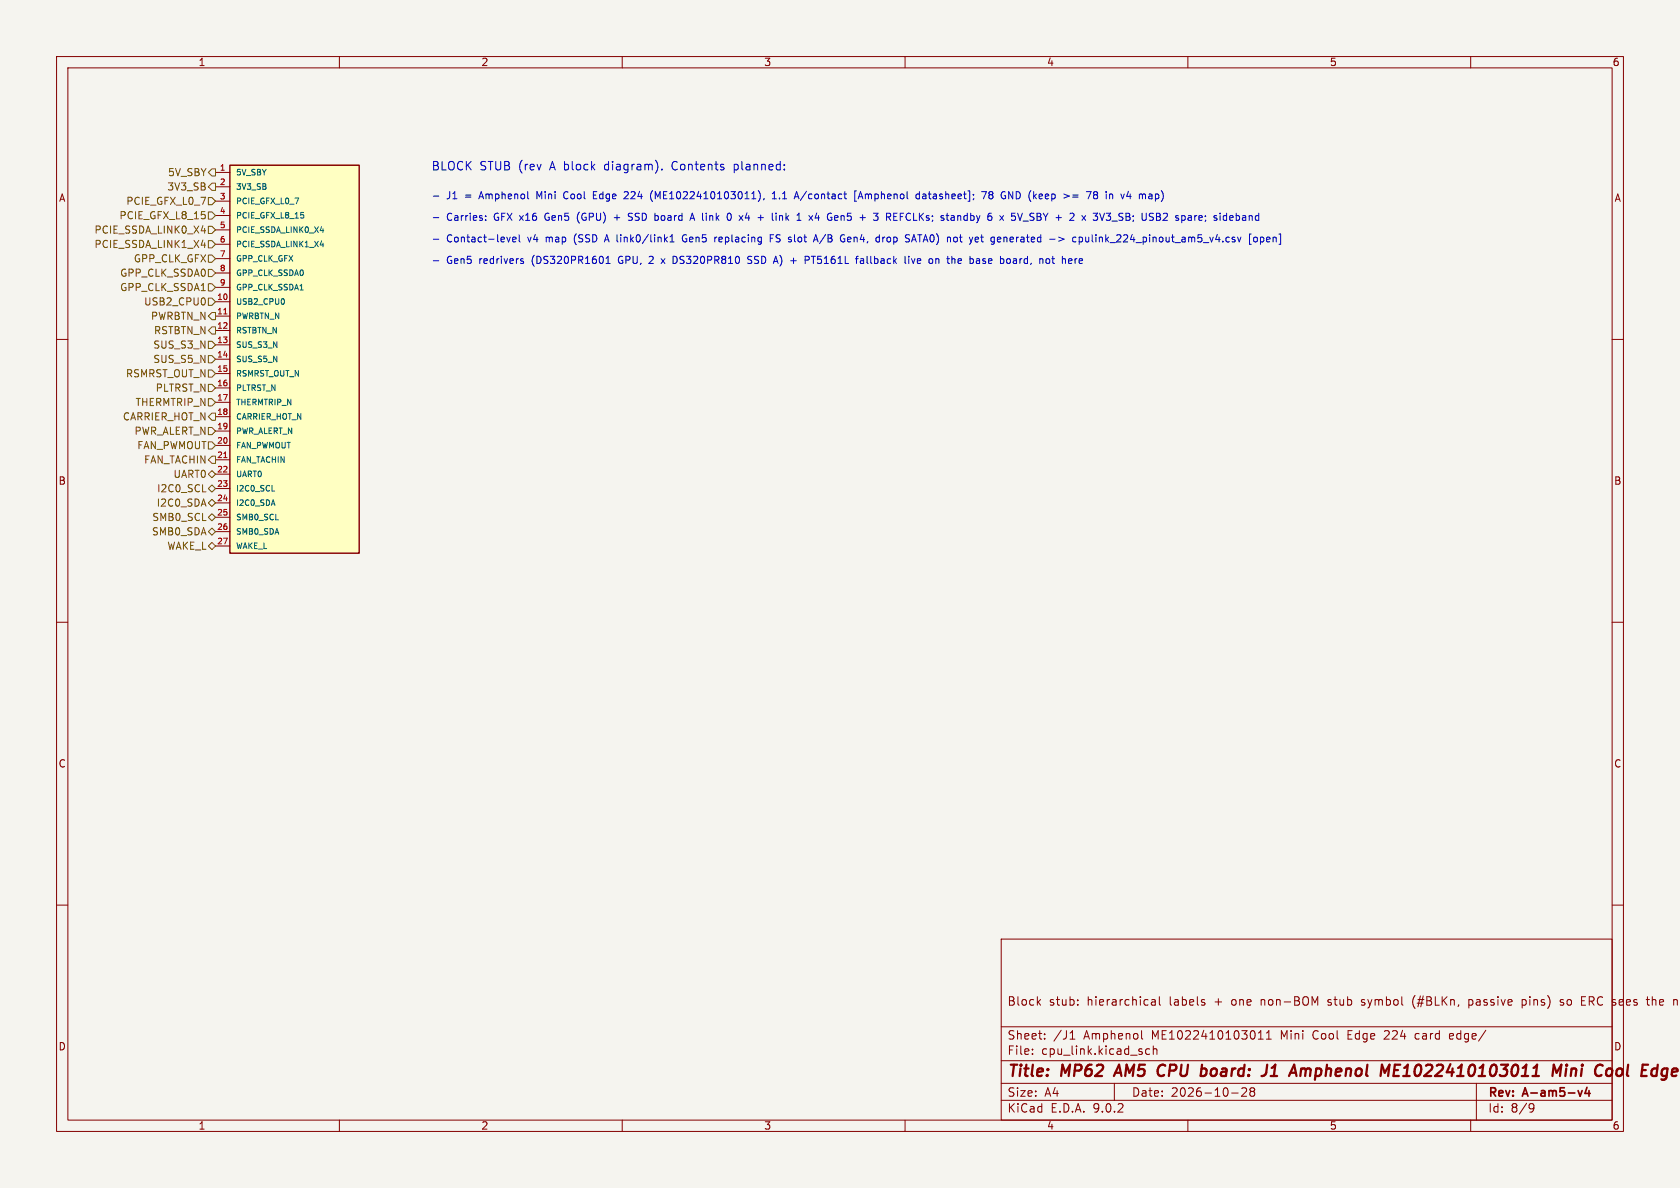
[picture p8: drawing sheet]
<svg xmlns="http://www.w3.org/2000/svg" width="297mm" height="210mm" viewBox="0 0 297 210" stroke-linecap="round" stroke-linejoin="round" font-family="sans-serif">
<path d="M0 0h297v210h-297z" fill="#f5f4ef" stroke="#f5f4ef" stroke-width=".18"/>
<g fill="none" stroke="#840000" stroke-width=".18">
<path d="M10 10h277v190h-277zM12 12h273v186h-273zM60 10v2M110 10v2M160 10v2M210 10v2M260 10v2M10 60h2M285 60h2M10 110h2M285 110h2M10 160h2"/>
<path d="M177 166h108v32h-108zM183.5 177.1l.5 .6M184 176.7l-.6 .6M190.5 177.6v.1M190.5 176.8v.1M203.6 176.8h.6v.9M204.2 177.1h-.5a.29 .29 0 0 0-.2 .3 .29 .29 0 0 0 .2 .3l.5-.1M205 176.2v1.3l.2 .2M213 177.3v.3M234.7 177.6l.2 .1M234.8 176.8v.3M240.7 177.6l.4 .1"/>
<path d="M240.9 176.7l-.2 .2 .2 .3M250.2 176a1.72 1.72 0 0 0 0 2.3M259.7 176.8h.5M259.7 177.6h.5M259.7 176.7v1.5M269.1 176.8l.4-.1 .3 .3M269.1 176.7v1.5M269.8 177.4l-.3 .3-.4-.1M276.4 176.8l-.4-.1-.2 .2 .1 .2 .5 .2v.3h-.6M279.6 177.7h.7M279.6 176.2h.7M285 160h2"/>
<path d="M292.1 176.2v1.5M292.5 176.7l-.4 .1M60 198v2M110 198v2M160 198v2M177 194.5h108M177 191.5h108M177 187.5h108M177 181.5h108M182.5 186.3v.1M182.5 185.5v.1M184.7 183.6v.1"/>
<path d="M184.7 182.8v.1M189.2 183.7h.8M189.3 182.6l.3-.4v1.5M197 191.5v3M201.8 182.2v1.3l.2 .2M203.2 185.5l-.4-.1-.3 .3v.4l.2 .2h.5M203.9 185.5l.2-.1 .4 .1v.9M203.9 184.9v1.5M210 198v2M217.7 193.2h1.2M219.5 192.4l.6-.1 .2 .1 .1 .3-.9 1.1h.9M221.2 192.9l-.2-.2 .2-.4 .5 .1 .1 .2-.3 .3"/>
<path d="M221.2 192.9l-.2 .3v.5l.2 .1 .5-.1 .1-.2-.1-.4-.2-.2M221.2 192.9h.3M222.5 183.7h.8M222.5 182.6l.4-.4v1.5M223.9 183.7h.8M223.9 182.6l.4-.4v1.5M244.8 182.3h-.1M245.5 182.8l-.8 .9h.9M250.5 182.7l-.3 .3v.4l.3 .3M256.7 182.7h-.2l-.3 .2 .1 .7 .4 .1M257 183.1l-.8 .1M260 198v2"/>
<path d="M261 191.5v6.5M270.6 195.1l.5 .1a.99 .99 0 0 1-.4 1.4h-.2M271.2 195.7l-.3 .3h-.3"/>
</g>
<path d="M279.7 192.8l-.4 1M280.6 192.2l-.4 1.1h.9M280.9 192.8v1" fill="none" stroke="#840000" stroke-width=".3"/>
<g fill="none" stroke="#840000" stroke-width=".4">
<path d="M197.8 188.2l-.9 2M204.9 190.1l.3 .1 .5-.1M205.6 188.2l-.4 .1-.3 .2M224.6 190.2h1.2M224.8 188.8l.7-.6-.3 2M230.3 188.9l.5 .1 .1 .2M230.9 189.2l-.2 1M231.5 188.9l-.5 .1-.1 .2M246.3 190.2h1M246.5 189.2h.6M246.6 188.2h1M248.1 190.2h1.1"/>
<path d="M274.4 190.2l.3-2 .5 1.4 .8-1.4-.2 2M276.9 188.9l-.2 1.3M277 188.2v.2M277 188.2l-.1 .1 .1 .1M277 188.2l.1 .1-.1 .1M277.8 189.1a.49 .49 0 0 1 .9 .1l-.2 1M277.8 188.9l-.1 1.3M287.8 188.2l-.2 1.7 .3 .3M295.7 189l.6-.1 .2 .1 .1 .4-1 .1M296.4 190.1l-.6 .1"/>
</g>
<path d="M40.6 29.2h22.9v68.6h-22.9z" fill="#ffffc2"/>
<path d="M40.6 29.2h22.9v68.6h-22.9z" fill="none" stroke="#840000" stroke-width=".25"/>
<g fill="none" stroke="#840000" stroke-width=".18">
<path d="M38.1 30.5h2.5M38.1 33h2.5M38.1 35.6h2.5M38.1 38.1h2.5M38.1 40.6h2.5M38.1 43.2h2.5M38.1 45.7h2.5M38.1 48.3h2.5M38.1 50.8h2.5M38.1 53.3h2.5M38.1 55.9h2.5M38.1 58.4h2.5"/>
<path d="M38.1 61h2.5M38.1 63.5h2.5M38.1 66h2.5M38.1 68.6h2.5M38.1 71.1h2.5M38.1 73.7h2.5M38.1 76.2h2.5M38.1 78.7h2.5M38.1 81.3h2.5M38.1 83.8h2.5M38.1 86.4h2.5M38.1 88.9h2.5"/>
<path d="M38.1 91.4h2.5M38.1 94h2.5M38.1 96.5h2.5"/>
</g>
<path d="M53.2 37.6h.5M53.6 38l.1 .1-.1 .4M50.2 52.9l.1 .3-.1 .5M56.6 40.8h.6M56.6 43.3h.6M57.1 40.4v.7M57.1 43v.6M48.1 86.8h.5" fill="none" stroke="#006464" stroke-width=".18"/>
<path d="M39.6 55.5h.5M39.6 80.9h.5" fill="none" stroke="#a90000" stroke-width=".18"/>
<g fill="none" stroke="#725600" stroke-width=".18">
<path d="M35.6 37.4h.6M36.2 38l.1 .1-.1 .5M36.8 34.9h.7l.6 .7-.6 .6h-.7zM36.8 37.5h.7l.6 .6-.6 .6h-.7zM37.5 32.4h.6v1.3h-.6l-.7-.7zM37.5 29.8h.6v1.3h-.6l-.7-.6zM35.6 40.8h.8M35.6 43.3h.8M36.2 40.4v.8M36.2 42.9v.9M36.2 52.9v.8M36.8 40h.7l.6 .6-.6 .7h-.7z"/>
<path d="M36.8 42.5h.7l.6 .7-.6 .6h-.7zM36.8 45.1h.7l.6 .6-.6 .7h-.7zM36.8 47.6h.7l.6 .7-.6 .6h-.7zM36.8 50.2h.7l.6 .6-.6 .6h-.7zM36.8 52.7h.7l.6 .6-.6 .7h-.7zM37.5 55.2h.6v1.3h-.6l-.7-.6zM37.5 57.8h.6v1.3h-.6l-.7-.7zM36.8 78.1h.7l.6 .6-.6 .7h-.7zM36.8 75.6h.7l.6 .6-.6 .6h-.7zM36.8 70.5h.7l.6 .6-.6 .7h-.7zM36.8 67.9h.7l.6 .7-.6 .6h-.7zM36.8 65.4h.7l.6 .6-.6 .7h-.7z"/>
<path d="M36.8 60.3h.7l.6 .7-.6 .6h-.7zM36.8 62.9h.7l.6 .6-.6 .6h-.7zM37.5 73h.6v1.3h-.6l-.7-.6zM35.8 86.9h.6M36.8 96.5l.7-.6 .6 .6-.6 .7zM36.8 94l.7-.7 .6 .7-.6 .6zM36.8 91.4l.7-.6 .6 .6-.6 .7zM36.8 88.9l.7-.6 .6 .6-.6 .6zM36.8 86.4l.7-.7 .6 .7-.6 .6zM36.8 83.8l.7-.6 .6 .6-.6 .7zM37.5 80.6h.6v1.3h-.6l-.7-.6z"/>
</g>
<g fill="none" stroke="#0000c2" stroke-width=".18">
<path d="M76.6 34.7h1M76.6 38.5h1M85.9 38.8v.2M85.9 38.2v.1M99.9 33.9l-.3 .5 .3 .7M102.2 37.9l-.1 .5 .1 .7M104.9 34.5h.4M105.5 33.9h-.6v1.2h.6M108.6 38.5h1M111 33.9h-.5l-.2 .1M111 34.4l-.7 .7h.8M111.1 38.9h.6"/>
<path d="M111.8 37.7h-.5l-.2 .2 .1 .3 .5 .2M115.4 33.7a1.46 1.46 0 0 0 0 1.9M117 29.9v.1M122 39l.4-1.3 .4 1.3M122.1 38.6h.6M129.1 37.7l.2 .5-.2 .7M129.8 29v1.5M129.8 30h.1M129.9 29l-.1 .1M132.1 37.6l-.3 .9h.7M134.1 33.7a1.46 1.46 0 0 1 0 1.9M135.1 35.1l-.1 .2"/>
<path d="M136.5 35.1h.8M136.5 34.2l.4-.3v1.2M137.8 38.2l.2-.1 .3 .1v.8M140.4 35.1l.4-1.2 .5 1.2M140.5 34.8h.6M142.6 33.8l-1.1 1.6M143 38.1l.7 .9M143.7 38.1l-.7 .9M144.1 38.5h.8M148.7 38.1v.9M148.9 38.1l-.2 .1M151.4 33.8h-.3v1.8h.3"/>
<path d="M151.7 35.1l.4-1.2 .5 1.2M151.8 34.8h.6M154.4 38.8l.6 .2M154.4 37.7h.8M156.7 37.7h.5l.3 .2M157 38.4l.5 .6M157.5 38.1l-.3 .3h-.5M159.2 37.7h.6M159.2 38.3h.4M162.5 34.4l-.3-.1-.3 .2 .2 .6h.4M162.5 33.9v1.2M163.5 34.3l-.4 .1"/>
<path d="M163.6 34.7h-.3l-.2 .1v.3h.5M169.3 38.1v.9M169.8 38.2l-.3-.1-.2 .1M173.5 33.9h.9l-.6 1.2M175.1 34.4l-.3 .3 .1 .3 .2 .1h.3M175.1 34.4h.2M175.3 34.4l.1 .1M175.4 33.9h-.3l-.2 .1-.1 .2 .3 .2M175.4 34.4h-.1M176.8 38.1l.6 .9M177.4 38.1l-.6 .9M178.3 33.9l.7 1.2"/>
<path d="M179.9 37.7l.4 1.3 .4-1.3M182.6 38.4l.2 .2M182.6 37.7h.2M182.8 38.7l-.2 .3M189.6 34.5h1M189.6 34.8h1M193.3 38.8l.5 .2M193.3 37.7h.7M193.4 33.9h.4l.2 .1v.2l-.2 .2M193.4 34.4h.2M193.6 34.4h.2M193.6 34.4l-.2 .1"/>
<path d="M193.8 34.4l.2 .3v.3l-.2 .1h-.4M195.6 38.8l.5 .2M195.6 37.7h.7M197.8 38.9l.5 .1M197.9 38.2l.4 .2M198.2 34.3l.3 .8M198.3 37.7h-.4M204.3 35.1h.3M204.3 34.3v1.3M204.6 34.3l-.3 .1M205.8 37.7h.5l.1 .3-.8 1h.8M212.5 38.2l.1 .2-.7 .1"/>
<path d="M218.9 38.1l.2 .3v.3l-.2 .3M220.1 38.1l-.4 .1M220.1 38.5h-.3l-.2 .2 .1 .2 .4 .1M76.6 42.3h1M76.6 46.1h1M89.6 41.9l.3 .9 .3-.9M90.6 42.3l.6-.1v-.2l-.4-.1-.2 .2 .1 .6h.5M91.8 41.5v1.1l.2 .2M92.2 46.2h.3l.1 .2-.2 .2h-.3M92.2 45.7l.3 .1M107 42.4h.6M107.1 46.6h.8"/>
<path d="M107.1 45.7l.4-.4v1.3M107.3 41.5l-.5 1.3M114.9 45.3l-.1 .1M115.4 45.9l-.7 .7h.8M116.9 45.7l.6 .9M117.5 45.7l-.6 .9M117.6 42.3l.4 .5M118 41.9l-.5 .5M118.5 42.8h.7M118.5 41.9l.3-.4v1.3M119.3 45.3l.3 .2M119.6 46.4l-.3 .2"/>
<path d="M121.2 42.2h.2M121.2 41.5a.61 .61 0 0 0-.6 .7 .61 .61 0 0 0 .8 .5M126.7 41.9l-.2 .1M127.2 42v.7M127.7 42.2l-.6 .1M132.9 45.4l-.5-.1-.2 .1v.4l.6 .2 .1 .3-.2 .3-.5-.1M136.2 42.1h.4M136.8 41.5h-.6v1.3M139.8 46.1h1M143 45.4v.5M143.4 45.3h.8M143.9 42.4h.6"/>
<path d="M144.2 41.5l.4 1.3M146 41.4l-1.1 1.7M149.1 42.2h.3v.4l-.3 .2M149.2 41.5l.1 .1M150.3 41.9h-.3l-.2 .2 .1 .6 .4 .1M150.4 42.2l-.6 .1M152.1 45.8h.5l.1 .8M152.7 46l-.4 .1-.2 .2 .2 .3 .4-.1M156.1 41.9v.9M156.4 41.9l-.3 .3M160.1 46.5l.1 .1M160.7 45.3v.1"/>
<path d="M160.7 45.7v.9M161.1 42.8l.5-1.3 .4 1.3M161.1 45.7l.3 .9 .4-.9M161.3 42.4h.6M165.4 45.9l.2-.2 .3 .1 .1 .8M165.4 45.7v.9M169.6 41.9h.5M169.8 45.7h-.2l-.2 .2v.6l.4 .1M170 46l-.6 .2M173.4 41.9h.4M173.5 41.5v1.1l.3 .2M173.7 46.5l.1 .1"/>
<path d="M173.9 45.7l-.2 .2 .2 .3M177.5 41.9v.9M177.8 41.9l-.3 .1M179.5 45.7l-.3 .1M179.6 46.1h-.3l-.2 .2 .1 .2 .4 .1M185.3 45.7l.3 .3v.3l-.3 .3M185.9 45.7h.5M186.1 45.3v1.1l.3 .2M187.2 41.9l.9 .4-.9 .3M190.4 45.7l-.3 .2M190.9 41.9l.4 .1 .1 .2-.1 .4-.4 .2M191.9 41.9l.1 .8 .3 .1 .2-.2"/>
<path d="M192.5 41.9v.9M221.2 41.4h-.3v1.8h.3M221.7 42l.2-.1 .3 .1 .1 .5-.1 .2-.3 .1-.2-.2zM222.8 42l.4-.1 .2 .3-.1 .5h-.5M222.8 41.9v1.3M224.1 41.9l-.2 .2v.5l.2 .2M224.5 42.2l-.6 .1"/>
</g>
<g font-size="2.8" fill="#840000">
<text x="178" y="190.9">Title:</text>
<text x="187.7" y="190.9">MP62</text>
<text x="198.1" y="190.9">AM5</text>
<text x="206.3" y="190.9">CPU</text>
<text x="214.7" y="190.9">board:</text>
<text x="226.5" y="190.9">J1</text>
<text x="232.2" y="190.9">Amphenol</text>
<text x="248.9" y="190.9">ME1022410103011</text>
<text x="280.1" y="190.9">Mini</text>
<text x="288.4" y="190.9">Cool</text>
</g>
<g font-size="2.1" fill="#0000c2">
<text x="76.2" y="30.2">BLOCK</text>
<text x="84.8" y="30.2">STUB (rev</text>
<text x="97.4" y="30.2">A block</text>
<text x="107.3" y="30.2">diagram).</text>
<text x="119.4" y="30.2">Contents</text>
<text x="130.4" y="30.2">planned:</text>
</g>
<g font-size="2.1" fill="#840000">
<text x="178" y="178">Block</text>
<text x="185.4" y="178">stub:</text>
<text x="192.2" y="178">hierarchical</text>
<text x="206.9" y="178">labels</text>
<text x="215" y="178">+</text>
<text x="218.1" y="178">one</text>
<text x="223.4" y="178">non-BOM</text>
<text x="235.5" y="178">stub</text>
<text x="241.5" y="178">symbol</text>
<text x="250.7" y="178">(#BLKn,</text>
<text x="260.8" y="178">passive</text>
<text x="270.4" y="178">pins)</text>
<text x="277.3" y="178">so</text>
<text x="281.2" y="178">ERC</text>
<text x="286.8" y="178">sees</text>
<text x="293.1" y="178">the</text>
<text x="178" y="184">Sheet:</text>
<text x="186.2" y="184">/J1</text>
<text x="191.7" y="184">Amphenol</text>
<text x="203.8" y="184">ME1022410103011</text>
<text x="226.7" y="184">Mini</text>
<text x="232.5" y="184">Cool</text>
<text x="238.8" y="184">Edge</text>
<text x="245.5" y="184">224</text>
<text x="251" y="184">card</text>
<text x="257.3" y="184">edge/</text>
<text x="178" y="186.7">File:</text>
<text x="184.1" y="186.7">cpu_link.kicad_sch</text>
<text x="178" y="196.9">KiCad</text>
<text x="178" y="194.1">Size:</text>
<text x="184.7" y="194.1">A4</text>
<text x="185.7" y="196.9">E.D.A.</text>
<text x="193.3" y="196.9">9.0.2</text>
<text x="200" y="194.1">Date:</text>
<text x="207" y="194.1">2026-10-28</text>
<text x="263" y="194.3">Rev:</text>
<text x="263" y="196.9">Id:</text>
<text x="267.1" y="196.9">8/9</text>
<text x="269.4" y="194.3">A-am5-v4</text>
</g>
<g font-size="1.8" fill="#840000">
<text x="35" y="11.9">1</text>
<text x="85" y="11.9">2</text>
<text x="135" y="11.9">3</text>
<text x="185" y="11.9">4</text>
<text x="235" y="11.9">5</text>
<text x="285" y="11.9">6</text>
<text x="10.3" y="35.9">A</text>
<text x="285.3" y="35.9">A</text>
<text x="10.3" y="85.9">B</text>
<text x="285.3" y="85.9">B</text>
<text x="10.3" y="135.9">C</text>
<text x="285.3" y="135.9">C</text>
<text x="10.3" y="185.9">D</text>
<text x="285.3" y="185.9">D</text>
<text x="35" y="199.9">1</text>
<text x="85" y="199.9">2</text>
<text x="135" y="199.9">3</text>
<text x="185" y="199.9">4</text>
<text x="235" y="199.9">5</text>
<text x="285" y="199.9">6</text>
</g>
<g font-size="1.8" fill="#725600">
<text x="29.5" y="33.9">3V3_SB</text>
<text x="29.6" y="31.3">5V_SBY</text>
<text x="16.6" y="41.5">PCIE_SSDA_LINK0_X4</text>
<text x="21" y="39">PCIE_GFX_L8_15</text>
<text x="22.2" y="36.4">PCIE_GFX_L0_7</text>
<text x="16.6" y="44">PCIE_SSDA_LINK1_X4</text>
<text x="23.6" y="46.6">GPP_CLK_GFX</text>
<text x="21.1" y="49.1">GPP_CLK_SSDA0</text>
<text x="21.1" y="51.7">GPP_CLK_SSDA1</text>
<text x="25.4" y="54.2">USB2_CPU0</text>
<text x="26.6" y="56.7">PWRBTN_N</text>
<text x="27.1" y="59.3">RSTBTN_N</text>
<text x="27" y="61.8">SUS_S3_N</text>
<text x="27" y="64.4">SUS_S5_N</text>
<text x="22.2" y="66.9">RSMRST_OUT_N</text>
<text x="23.9" y="72">THERMTRIP_N</text>
<text x="27.4" y="69.4">PLTRST_N</text>
<text x="21.6" y="74.5">CARRIER_HOT_N</text>
<text x="23.7" y="77.1">PWR_ALERT_N</text>
<text x="24.2" y="79.6">FAN_PWMOUT</text>
<text x="25.4" y="82.1">FAN_TACHIN</text>
<text x="27.6" y="89.8">I2C0_SDA</text>
<text x="27.7" y="87.2">I2C0_SCL</text>
<text x="30.6" y="84.7">UART0</text>
<text x="26.8" y="94.8">SMB0_SDA</text>
<text x="26.8" y="92.3">SMB0_SCL</text>
<text x="29.5" y="97.4">WAKE_L</text>
</g>
<g font-size="1.8" fill="#0000c2">
<text x="78.9" y="35.3">J1</text>
<text x="82.3" y="35.3">=</text>
<text x="85" y="35.3">Amphenol</text>
<text x="95.3" y="35.3">Mini</text>
<text x="100.3" y="35.3">Cool</text>
<text x="105.7" y="35.3">Edge</text>
<text x="111.4" y="35.3">224</text>
<text x="116.2" y="35.3">(ME1022410103011),</text>
<text x="138" y="35.3">1.1</text>
<text x="142.2" y="35.3">A/contact</text>
<text x="152.9" y="35.3">[Amphenol</text>
<text x="164" y="35.3">datasheet];</text>
<text x="175.9" y="35.3">78</text>
<text x="179.5" y="35.3">GND (keep</text>
<text x="190.9" y="35.3">&gt;=</text>
<text x="195.2" y="35.3">78</text>
<text x="198.8" y="35.3">in</text>
<text x="201.7" y="35.3">v4</text>
<text x="205.1" y="35.3">map)</text>
<text x="78.9" y="39.1">Carries:</text>
<text x="87.4" y="39.1">GFX x16</text>
<text x="96.8" y="39.1">Gen5</text>
<text x="102.7" y="39.1">(GPU)</text>
<text x="109.4" y="39.1">+</text>
<text x="112.2" y="39.1">SSD board</text>
<text x="123.6" y="39.1">A link</text>
<text x="130.4" y="39.1">0</text>
<text x="132.8" y="39.1">x4</text>
<text x="136.2" y="39.1">+</text>
<text x="139" y="39.1">link</text>
<text x="143.6" y="39.1">1</text>
<text x="146" y="39.1">x4</text>
<text x="149.4" y="39.1">Gen5</text>
<text x="155.3" y="39.1">+</text>
<text x="158" y="39.1">3</text>
<text x="160.4" y="39.1">REFCLKs;</text>
<text x="170.3" y="39.1">standby</text>
<text x="178.8" y="39.1">6</text>
<text x="181.1" y="39.1">x</text>
<text x="183.3" y="39.1">5V_SBY</text>
<text x="191.3" y="39.1">+</text>
<text x="194.1" y="39.1">2</text>
<text x="196.5" y="39.1">x</text>
<text x="198.7" y="39.1">3V3_SB;</text>
<text x="207.4" y="39.1">USB2</text>
<text x="213.6" y="39.1">spare;</text>
<text x="220.6" y="39.1">sideband</text>
<text x="78.9" y="42.9">Contact-level</text>
<text x="78.9" y="46.7">Gen5</text>
<text x="84.8" y="46.7">redrivers</text>
<text x="93.4" y="42.9">v4</text>
<text x="94.3" y="46.7">(DS320PR1601</text>
<text x="96.8" y="42.9">map</text>
<text x="101.9" y="42.9">(SSD</text>
<text x="107.6" y="42.9">A link0/link1</text>
<text x="109.8" y="46.7">GPU,</text>
<text x="115.4" y="46.7">2</text>
<text x="117.8" y="46.7">x</text>
<text x="120" y="46.7">DS320PR810</text>
<text x="121.7" y="42.9">Gen5</text>
<text x="127.6" y="42.9">replacing</text>
<text x="133.5" y="46.7">SSD A)</text>
<text x="137.6" y="42.9">FS slot</text>
<text x="141.4" y="46.7">+</text>
<text x="144.2" y="46.7">PT5161L</text>
<text x="145.8" y="42.9">A/B</text>
<text x="150.7" y="42.9">Gen4,</text>
<text x="153.4" y="46.7">fallback</text>
<text x="157.2" y="42.9">drop</text>
<text x="162.2" y="46.7">live</text>
<text x="162.6" y="42.9">SATA0)</text>
<text x="166.7" y="46.7">on</text>
<text x="170.1" y="42.9">not</text>
<text x="170.2" y="46.7">the</text>
<text x="174.3" y="42.9">yet</text>
<text x="174.3" y="46.7">base</text>
<text x="178.3" y="42.9">generated</text>
<text x="179.9" y="46.7">board,</text>
<text x="187.1" y="46.7">not</text>
<text x="188.8" y="42.9">-&gt;</text>
<text x="191.3" y="46.7">here</text>
<text x="193.1" y="42.9">cpulink_224_pinout_am5_v4.csv</text>
<text x="224.5" y="42.9">[open]</text>
</g>
<g font-size="1.4" fill="#a90000">
<text x="38.8" y="30.2">1</text>
<text x="38.8" y="32.8">2</text>
<text x="38.8" y="35.3">3</text>
<text x="38.8" y="37.8">4</text>
<text x="38.8" y="40.4">5</text>
<text x="38.8" y="42.9">6</text>
<text x="38.8" y="45.5">7</text>
<text x="38.3" y="53.1">10</text>
<text x="38.8" y="48">8</text>
<text x="38.8" y="50.5">9</text>
<text x="38.3" y="55.6">11</text>
<text x="38.3" y="58.2">12</text>
<text x="38.3" y="60.7">13</text>
<text x="38.3" y="63.2">14</text>
<text x="38.3" y="65.8">15</text>
<text x="38.3" y="68.3">16</text>
<text x="38.3" y="70.9">17</text>
<text x="38.3" y="73.4">18</text>
<text x="38.3" y="75.9">19</text>
<text x="38.3" y="78.5">20</text>
<text x="38.3" y="81">21</text>
<text x="38.3" y="83.6">22</text>
<text x="38.3" y="86.1">23</text>
<text x="38.3" y="88.6">24</text>
<text x="38.3" y="91.2">25</text>
<text x="38.3" y="93.7">26</text>
<text x="38.3" y="96.3">27</text>
</g>
<g font-size="1.4" fill="#006464">
<text x="41.7" y="31.2">5V_SBY</text>
<text x="41.7" y="33.7">3V3_SB</text>
<text x="41.7" y="36.3">PCIE_GFX_L0_7</text>
<text x="41.7" y="38.8">PCIE_GFX_L8_15</text>
<text x="41.7" y="41.4">PCIE_SSDA_LINK0_X4</text>
<text x="41.7" y="43.9">PCIE_SSDA_LINK1_X4</text>
<text x="41.7" y="46.4">GPP_CLK_GFX</text>
<text x="41.7" y="49">GPP_CLK_SSDA0</text>
<text x="41.7" y="51.5">GPP_CLK_SSDA1</text>
<text x="41.7" y="54.1">USB2_CPU0</text>
<text x="41.7" y="56.6">PWRBTN_N</text>
<text x="41.7" y="59.1">RSTBTN_N</text>
<text x="41.7" y="61.7">SUS_S3_N</text>
<text x="41.7" y="64.2">SUS_S5_N</text>
<text x="41.7" y="66.8">RSMRST_OUT_N</text>
<text x="41.7" y="69.3">PLTRST_N</text>
<text x="41.7" y="71.8">THERMTRIP_N</text>
<text x="41.7" y="74.4">CARRIER_HOT_N</text>
<text x="41.7" y="76.9">PWR_ALERT_N</text>
<text x="41.7" y="79.5">FAN_PWMOUT</text>
<text x="41.7" y="82">FAN_TACHIN</text>
<text x="41.7" y="84.5">UART0</text>
<text x="41.7" y="87.1">I2C0_SCL</text>
<text x="41.7" y="89.6">I2C0_SDA</text>
<text x="41.7" y="92.2">SMB0_SCL</text>
<text x="41.7" y="94.7">SMB0_SDA</text>
<text x="41.7" y="97.2">WAKE_L</text>
</g>
</svg>
